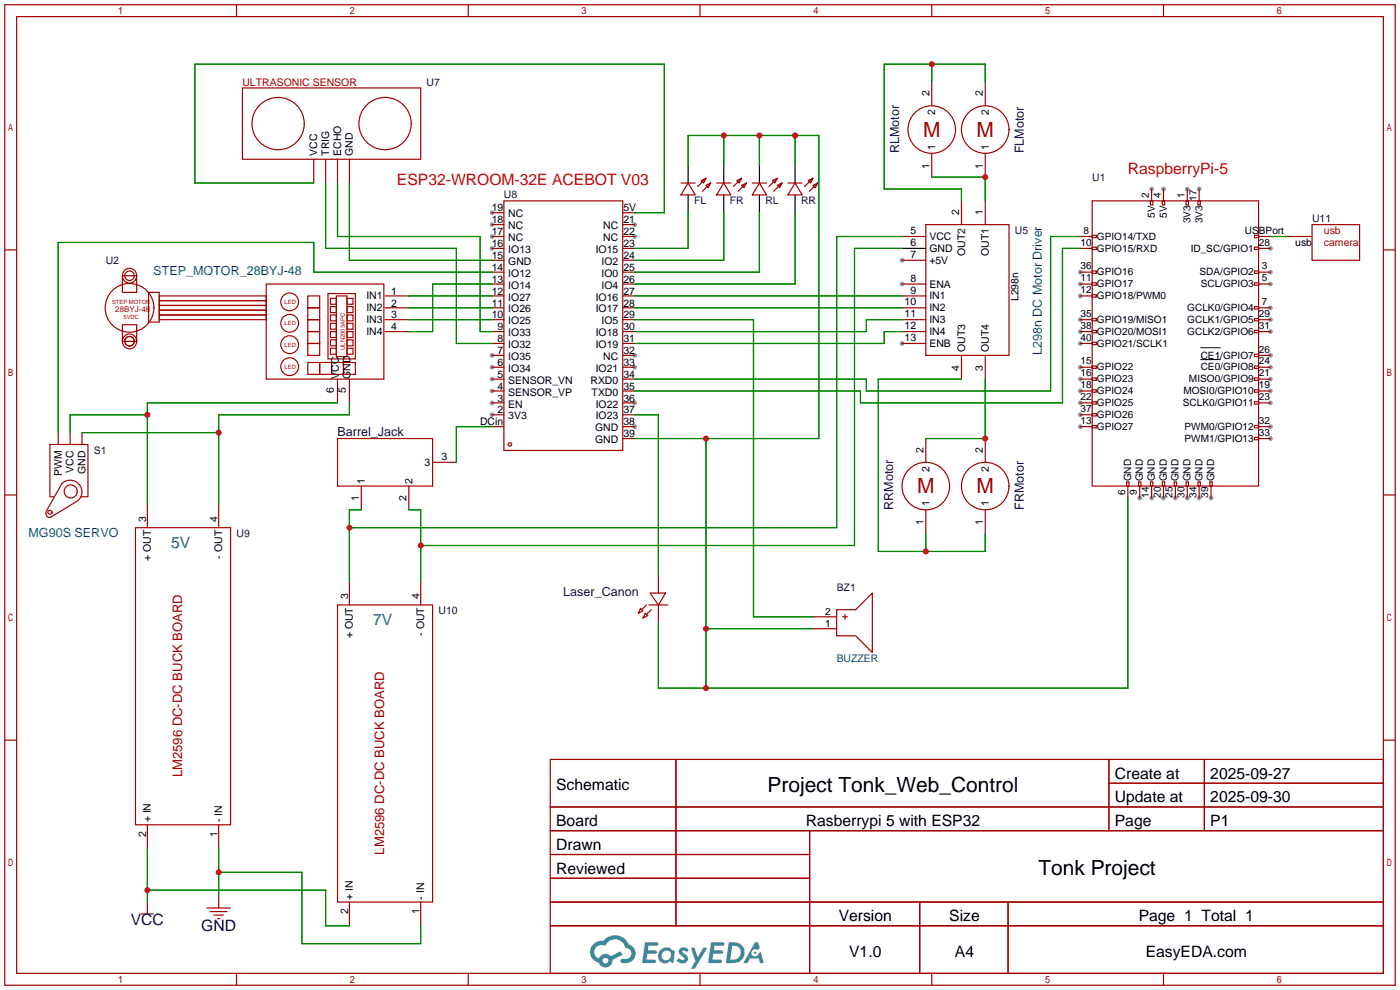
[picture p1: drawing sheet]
<svg xmlns="http://www.w3.org/2000/svg" width="299mm" height="212mm" viewBox="0 0 299 212" stroke-linecap="round" stroke-linejoin="round" font-family="sans-serif">
<g fill="#999">
<circle cx="253.7" cy="40.4" r=".51"/>
<circle cx="230.9" cy="60.7" r=".51"/>
<circle cx="230.9" cy="63.2" r=".51"/>
<circle cx="230.9" cy="91.2" r=".51"/>
<circle cx="246.1" cy="106.4" r=".51"/>
<circle cx="230.9" cy="78.5" r=".51"/>
<circle cx="230.9" cy="81" r=".51"/>
<circle cx="256.3" cy="40.4" r=".51"/>
<circle cx="230.9" cy="83.6" r=".51"/>
<circle cx="271.5" cy="83.6" r=".51"/>
<circle cx="246.1" cy="40.4" r=".51"/>
<circle cx="248.7" cy="106.4" r=".51"/>
<circle cx="271.5" cy="81" r=".51"/>
<circle cx="230.9" cy="86.1" r=".51"/>
<circle cx="271.5" cy="86.1" r=".51"/>
<circle cx="271.5" cy="78.5" r=".51"/>
<circle cx="251.2" cy="106.4" r=".51"/>
<circle cx="271.5" cy="75.9" r=".51"/>
<circle cx="271.5" cy="53.1" r=".51"/>
<circle cx="271.5" cy="68.3" r=".51"/>
<circle cx="271.5" cy="58.2" r=".51"/>
<circle cx="253.7" cy="106.4" r=".51"/>
<circle cx="271.5" cy="70.9" r=".51"/>
<circle cx="271.5" cy="91.2" r=".51"/>
<circle cx="271.5" cy="93.7" r=".51"/>
<circle cx="256.3" cy="106.4" r=".51"/>
<circle cx="230.9" cy="68.3" r=".51"/>
<circle cx="230.9" cy="58.2" r=".51"/>
<circle cx="230.9" cy="88.6" r=".51"/>
<circle cx="230.9" cy="70.9" r=".51"/>
<circle cx="258.8" cy="106.4" r=".51"/>
<circle cx="248.7" cy="40.4" r=".51"/>
<circle cx="230.9" cy="73.4" r=".51"/>
<circle cx="271.5" cy="60.7" r=".51"/>
<circle cx="271.5" cy="65.8" r=".51"/>
<circle cx="243.6" cy="106.4" r=".51"/>
<circle cx="192.8" cy="55.6" r=".51"/>
<circle cx="192.8" cy="60.7" r=".51"/>
<circle cx="192.8" cy="73.4" r=".51"/>
<circle cx="135.6" cy="91.2" r=".51"/>
<circle cx="135.6" cy="86.1" r=".51"/>
<circle cx="135.6" cy="78.5" r=".51"/>
<circle cx="135.6" cy="75.9" r=".51"/>
<circle cx="135.6" cy="50.5" r=".51"/>
<circle cx="135.6" cy="48" r=".51"/>
<circle cx="105.2" cy="45.5" r=".51"/>
<circle cx="105.2" cy="48" r=".51"/>
<circle cx="105.2" cy="50.5" r=".51"/>
<circle cx="105.2" cy="53.1" r=".51"/>
<circle cx="105.2" cy="75.9" r=".51"/>
<circle cx="105.2" cy="78.5" r=".51"/>
<circle cx="105.2" cy="81" r=".51"/>
<circle cx="105.2" cy="83.6" r=".51"/>
<circle cx="105.2" cy="86.1" r=".51"/>
<circle cx="105.2" cy="88.6" r=".51"/>
</g>
<g fill="none" stroke="#a10000" stroke-width=".25">
<path d="M1 1h297.2v209.6h-297.2zM3.6 3.6h292.1v204.4h-292.1zM50.5 1v2.6M100.1 1v2.6M149.6 1v2.6M199.1 1v2.6M248.7 1v2.6M1 53.4h2.6M295.7 53.4h2.5M1 105.8h2.6M295.7 105.8h2.5M1 158.2h2.6"/>
<path d="M295.7 158.2h2.5M117.6 162.3h178.1v45.7h-178.1zM117.6 172.5h178.1M117.6 177.5h178.1M144.5 162.3v35.6M173 177.5v30.5M237 162.3v15.2M237 167.4h58.7M257.4 162.3v15.2M117.6 182.6h55.4M117.6 192.8h178.1M117.6 187.7h55.4"/>
<path d="M117.6 197.9h178.1M196.6 192.8v15.2M215.4 192.8v15.2M50.5 208v2.6M100.1 208v2.6M149.6 208v2.6M199.1 208v2.6M248.7 208v2.6"/>
</g>
<g fill="#5487ff">
<path d="M145.3 202.7a1.3 1.3 0 0 1 1.9 .3l-.4 .6a.54 .54 0 0 0-.9-.2l.1 .2a1.34 1.34 0 0 1 .9 1.8 1.47 1.47 0 0 1-2.3-.1l.5-.6 .8 .5a.31 .31 0 0 0 .4-.3 .31 .31 0 0 0-.3-.4 1.12 1.12 0 0 1-.7-1.8z"/>
<path d="M147.6 202.5h.9l.6 2 1.2-2h.9l-2.7 4.6h-.9l1-1.7z"/>
<path d="M137.8 201.4h1.7a1.31 1.31 0 0 1 1.2 .2 .4 .4 0 0 1-.3 .5l-1.8 .1-.1 .9h1.6a.4 .4 0 0 1 .4 .4 .4 .4 0 0 1-.5 .4h-1.6l-.2 1.2h1.4a.46 .46 0 0 1 .5 0 .46 .46 0 0 1 .1 .5l-.4 .2h-2.6z"/>
<path d="M151.9 201.4h1.7a1.32 1.32 0 0 1 1.2 .2 .39 .39 0 0 1-.3 .5l-1.8 .1-.1 .9h1.6a.4 .4 0 0 1 .4 .4 .4 .4 0 0 1-.4 .4h-1.7l-.2 1.2h1.4a.46 .46 0 0 1 .5 0 .46 .46 0 0 1 .1 .5l-.4 .2h-2.6z"/>
<path d="M161.3 201.4h.8l.3 1.3-.6 .4a.75 .75 0 0 0-1.1 .3 .75 .75 0 0 0 .5 1 .75 .75 0 0 0 .9-.7l.5-.2 .6 2.3h-.8l-.3-.9h-1.8l-.5 .9h-1z"/>
<path d="M155.7 201.4l-.6 4.4h1.5a2.27 2.27 0 0 0 2.6-2.2 2.27 2.27 0 0 0-2.7-2.2zM156.5 202.1a1.5 1.5 0 0 1 1.8 1.6 1.5 1.5 0 0 1-1.9 1.4h-.3z"/>
<path d="M141.2 203a1.6 1.6 0 0 0-.3 2.3 1.6 1.6 0 0 0 2.3 .2l.7 .3 .3-2.4-.1-.3-.5-.1a1.58 1.58 0 0 0-2.4 0zM141.8 203.5a.98 .98 0 0 1 1.6 .4 .98 .98 0 0 1-1.1 1.3 .94 .94 0 0 1-.9-.7 .94 .94 0 0 1 .4-1z"/>
<path d="M126.8 201.8a2.37 2.37 0 0 0 1.1 4 1.54 1.54 0 0 0 1.8 1 1.54 1.54 0 0 0 1.2-1.6l2.2-1.1-.5-.8-2 1a1.57 1.57 0 0 0-2.7 .5 1.5 1.5 0 0 1-.7-2.1 1.5 1.5 0 0 1 2.2-.5 2.23 2.23 0 0 1 2.3-1.4 2.23 2.23 0 0 1 2 1.8 1.16 1.16 0 0 1 1.2 1.1 1.16 1.16 0 0 1-1.1 1.2h-.7a.47 .47 0 0 0-.5 .4 .47 .47 0 0 0 .4 .5 2.17 2.17 0 0 0 2.5-.9 2.17 2.17 0 0 0-.3-2.7l-.8-.4a3.2 3.2 0 0 0-5.5-.7l-1.1 .1zM128.8 205.3a.6 .6 0 0 1 1.2 0 .6 .6 0 0 1-1.2 0z"/>
<circle cx="161.4" cy="203.6" r=".28"/>
</g>
<g fill="none" stroke="#a10000" stroke-width=".25">
<path d="M51.8 18.8h38.1v15.2h-38.1zM199.1 17.5v5.1M210.6 17.5v5.1M67.1 34v5.1M69.6 34v5.1M72.1 34v5.1M74.7 34v5.1M145.5 39.1h3.1M147.1 39.1l1.5 2.6h-3.1zM149.9 38.6l1-.5-.5 1zM150.9 39.6l1-.5-.5 1zM150.9 38.1l-1.8 1.8"/>
<path d="M151.9 39.1l-1.8 1.8M153.2 39.1h3M154.7 39.1l1.5 2.6h-3zM157.5 38.6l1-.5-.5 1zM158.5 39.6l1-.5-.5 1zM158.5 38.1l-1.8 1.8M159.5 39.1l-1.8 1.8M160.8 39.1h3M162.3 39.1l1.5 2.6h-3zM165.1 38.6l1-.5-.5 1zM166.1 39.6l1-.5-.5 1zM166.1 38.1l-1.8 1.8"/>
<path d="M167.1 39.1l-1.7 1.8M168.4 39.1h3M169.9 39.1l1.5 2.6h-3zM172.7 38.6l1-.5-.5 1zM173.7 39.6l1.1-.5-.6 1zM173.7 38.1l-1.7 1.8M174.8 39.1l-1.8 1.8M199.1 32.8v5M210.6 32.8v5M26.2 58.9h3v3.6h-3zM105.2 53.1h2.5M105.2 50.5h2.5"/>
<path d="M105.2 58.2h2.5M105.2 55.6h2.5M105.2 48h2.5M105.2 45.5h2.5M107.7 42.9h25.4v53.4h-25.4zM133.1 53.1h2.5M133.1 50.5h2.5M133.1 58.2h2.5M133.1 55.6h2.5M133.1 48h2.5M133.1 45.5h2.5M192.8 50.5h5.1"/>
<path d="M192.8 55.6h5.1M197.9 48h17.7v27.9h-17.7zM205.5 42.9v5.1M210.6 42.9v5.1M230.9 53.1h2.5M230.9 50.5h2.5M230.9 58.2h2.5M233.4 57.9h.9v.5h-.9zM233.4 52.8h.9v.5h-.9zM233.4 50.3h.9v.5h-.9zM233.4 42.9h35.6v61h-35.6zM245.9 42.9h.5v.9h-.5z"/>
<path d="M246.1 40.4v2.5M248.4 42.9h.5v.9h-.5zM248.7 40.4v2.5M253.5 42.9h.5v.9h-.5zM253.7 40.4v2.5M256 42.9h.5v.9h-.5zM256.3 40.4v2.5M268.1 57.9h.9v.5h-.9zM268.1 52.8h.9v.5h-.9zM268.1 50.3h.9v.5h-.9zM269 53.1h2.5M269 50.5h2.5"/>
<path d="M269 58.2h2.5M275.3 50.5h5.1M280.4 48h10.2v7.6h-10.2zM26.2 69.4h3v3.6h-3zM31.7 62.5h2.3v6.3h-2.3zM34 67.3h22.9v1h-22.9zM34 66.3h22.9v1h-22.9zM34 65.3h22.9v1h-22.9zM34 64.3h22.9v1h-22.9zM34 63.2h22.9v1.1h-22.9zM56.9 60.7h25.1v20.3h-25.1zM65.8 63.2h2.5v2.6h-2.5z"/>
<path d="M65.8 65.8h2.5v2.5h-2.5zM65.8 68.3h2.5v2.6h-2.5zM65.8 70.9h2.5v2.5h-2.5zM65.8 73.4h2.5v2.5h-2.5zM65.8 77.5h2.5v2.5h-2.5zM68.3 77.5h2.6v2.5h-2.6zM70.1 62.7h5.8v14h-5.8zM70.6 63.8h1.3v1.2h-1.3zM70.6 65.5h1.3v1.3h-1.3zM70.6 67.3h1.3v1.3h-1.3zM70.6 69.1h1.3v1.3h-1.3zM70.6 70.9h1.3v1.2h-1.3z"/>
<path d="M70.6 72.6h1.3v1.3h-1.3zM70.6 74.4h1.3v1.3h-1.3zM70.9 77.5h2.5v2.5h-2.5zM71.9 63.2h2.3v13h-2.3zM73.4 77.5h2.5v2.5h-2.5zM74.2 74.4h1.2v1.3h-1.2zM74.2 72.6h1.2v1.3h-1.2zM74.2 70.9h1.2v1.2h-1.2zM74.2 69.1h1.2v1.3h-1.2zM74.2 67.3h1.2v1.3h-1.2zM74.2 65.5h1.2v1.3h-1.2zM74.2 63.8h1.2v1.2h-1.2z"/>
<path d="M82.3 63.2h5.1M82.3 68.3h5.1M82.3 70.9h5.1M82.3 65.8h5.1M105.2 60.7h2.5M105.2 63.2h2.5M105.2 78.5h2.5M105.2 75.9h2.5M105.2 68.3h2.5M105.2 70.9h2.5M105.2 73.4h2.5M105.2 65.8h2.5"/>
<path d="M133.1 60.7h2.5M133.1 63.2h2.5M133.1 78.5h2.5M133.1 75.9h2.5M133.1 68.3h2.5M133.1 70.9h2.5M133.1 73.4h2.5M133.1 65.8h2.5M192.8 60.7h5.1M192.8 63.2h5.1M192.8 68.3h5.1M192.8 70.9h5.1"/>
<path d="M192.8 73.4h5.1M192.8 65.8h5.1M205.5 75.9v5.1M210.6 75.9v5.1M230.9 60.7h2.5M230.9 63.2h2.5M230.9 78.5h2.5M230.9 68.3h2.5M230.9 70.9h2.5M230.9 73.4h2.5M233.4 78.2h.9v.5h-.9zM233.4 73.2h.9v.5h-.9z"/>
<path d="M233.4 70.6h.9v.5h-.9zM233.4 68.1h.9v.5h-.9zM233.4 63h.9v.5h-.9zM233.4 60.5h.9v.5h-.9zM268.1 78.2h.9v.5h-.9zM268.1 75.7h.9v.5h-.9zM268.1 70.6h.9v.5h-.9zM268.1 68.1h.9v.5h-.9zM268.1 65.5h.9v.5h-.9zM268.1 60.5h.9v.5h-.9zM269 60.7h2.5M269 78.5h2.5"/>
<path d="M269 75.9h2.5M269 68.3h2.5M269 70.9h2.5M269 65.8h2.5M12.4 92.5v2.5M15 92.5v2.5M17.5 92.5v2.5M72.1 93.7h20.4v10.2h-20.4zM72.1 81v5.1M74.7 81v5.1M92.5 98.8h5M105.2 91.2h2.5"/>
<path d="M105.2 81h2.5M105.2 83.6h2.5M105.2 86.1h2.5M105.2 88.6h2.5M133.1 91.2h2.5M133.1 81h2.5M133.1 83.6h2.5M133.1 86.1h2.5M133.1 93.7h2.5M133.1 88.6h2.5M197.9 93.7v5.1M210.6 93.7v5.1"/>
<path d="M230.9 91.2h2.5M230.9 81h2.5M230.9 83.6h2.5M230.9 86.1h2.5M230.9 88.6h2.5M233.4 90.9h.9v.5h-.9zM233.4 88.4h.9v.5h-.9zM233.4 85.9h.9v.5h-.9zM233.4 83.3h.9v.5h-.9zM233.4 80.8h.9v.5h-.9zM268.1 93.5h.9v.5h-.9zM268.1 90.9h.9v.5h-.9z"/>
<path d="M268.1 85.9h.9v.5h-.9zM268.1 83.3h.9v.5h-.9zM268.1 80.8h.9v.5h-.9zM269 91.2h2.5M269 81h2.5M269 83.6h2.5M269 86.1h2.5M269 93.7h2.5M9.8 109.4a.81 .81 0 0 0 .3 1 .81 .81 0 0 0 1 0M11.4 106.2h-.7v-11.2h8.1v11.2h-1.5M13.2 103.4l-3.3 5.8M13.2 103.3a2.52 2.52 0 0 1 3.6 0 2.52 2.52 0 0 1 0 3.6l-5.9 3.6"/>
<path d="M29 112.8h20.3v63.5h-20.3zM31.5 107.7v5.1M46.7 107.7v5.1M77.2 103.9v5.1M87.4 103.9v5.1M197.9 109v5M210.6 109v5M240.8 103h.5v.9h-.5zM241 103.9v2.5M243.3 103h.5v.9h-.5zM243.6 103.9v2.5M245.9 103h.5v.9h-.5z"/>
<path d="M246.1 103.9v2.5M248.4 103h.5v.9h-.5zM248.7 103.9v2.5M251 103h.5v.9h-.5zM251.2 103.9v2.5M253.5 103h.5v.9h-.5zM253.7 103.9v2.5M256 103h.5v.9h-.5zM256.3 103.9v2.5M258.6 103h.5v.9h-.5zM258.8 103.9v2.5M72.1 129.3h20.4v63.5h-20.4z"/>
<path d="M74.7 124.2v5.1M89.9 124.2v5.1M136.9 130l.5 .6-1 .5zM137.9 131.1l.5 .5-1 .5zM138.2 129.3l-1 1M138.7 129.3h4M138.9 126.7h3.3l-1.5 2.6zM139.2 130.3l-1 1M140.7 122.9v3.8M140.7 129.3v3.8M173.7 134.4h5.1M173.7 131.8h5.1"/>
<path d="M178.8 130.3h4.1l3.5-3.6v12.7l-3.5-3.5h-4.1zM180.1 131.8h1M180.6 131.3v1M31.5 176.3v5.1M46.7 176.3v5.1M30.2 195.3h2.6M31.5 192.8v2.5M44.2 194.1h5.1M45 194.8h3.5M45.7 195.6h2.1M46.5 196.3h.5M46.7 191.5v2.6"/>
<path d="M74.7 192.8v5.1M89.9 192.8v5.1"/>
<circle cx="59.4" cy="26.4" r="5.6"/>
<circle cx="82.3" cy="26.4" r="5.6"/>
<circle cx="199.1" cy="27.7" r="5.1"/>
<circle cx="210.6" cy="27.7" r="5.1"/>
<circle cx="27.7" cy="58.9" r="1.56"/>
<circle cx="27.7" cy="58.9" r="1.02"/>
<circle cx="27.7" cy="72.9" r="1.56"/>
<circle cx="27.7" cy="65.8" r="5.2"/>
<circle cx="27.7" cy="72.9" r="1.02"/>
<circle cx="27.7" cy="73" r="1.02"/>
<circle cx="61.9" cy="78.4" r="1.9"/>
<circle cx="61.9" cy="69.1" r="1.9"/>
<circle cx="61.9" cy="64.5" r="1.9"/>
<circle cx="61.9" cy="73.7" r="1.9"/>
<circle cx="109" cy="95" r=".38"/>
<circle cx="10.7" cy="109.5" r=".43"/>
<circle cx="15.1" cy="105" r="1.4"/>
<circle cx="197.9" cy="103.9" r="5.1"/>
<circle cx="210.6" cy="103.9" r="5.1"/>
</g>
<path d="M256.6 76.9h4.2M256.6 74.3h4.2" fill="none" stroke="#000" stroke-width=".21"/>
<path d="M147.1 35.3v3.8M154.7 35.3v3.8M162.3 35.3v3.8M169.9 35.3v3.8M147.1 41.7v3.8M154.7 41.7v3.8M162.3 41.7v3.8M169.9 41.7v3.8M192.8 53.1h5.1" fill="none" stroke="#000" stroke-width=".25"/>
<g fill="none" stroke="#008700" stroke-width=".25">
<path d="M199.1 13.7v3.8M210.6 17.5v-3.8h-21.6v26.7h16.5v2.5M67.1 39.1h-25.4v-25.4h100.3v31.8h-6.4M69.6 39.1v14h27.9v20.3h7.7M72.1 39.1v11.4h30.5v20.4h2.6M74.7 39.1v16.5h30.5M147.1 35.3v-6.3h27.9v64.7h-39.4M154.7 29v6.3M162.3 29v6.3M169.9 29v6.3M199.1 37.8h11.5v5.1M105.2 58.2h-38.1v-6.4h-54.7v40.7"/>
<path d="M147.1 45.5v7.6h-11.5M154.7 45.5v10.1h-19.1M162.3 45.5v12.7h-26.7M169.9 45.5v15.2h-34.3M192.8 53.1h-10.2v63.5h-92.7M192.8 50.5h-14v62.3h-104.1M230.9 53.1h-3.8v33h-43.2v-2.5h-48.3M230.9 50.5h-6.4v33.1h-39.3v-2.6h-49.6M271.5 50.5h3.8M87.4 63.2h17.8M87.4 68.3h17.8M87.4 65.8h17.8"/>
<path d="M105.2 60.7h-12.7v10.2h-5.1M135.6 63.2h57.2M135.6 68.3h25.4v63.5h12.7M135.6 65.8h57.2M192.8 68.3h-7.6v2.6h-49.6M192.8 70.9h-3.8v2.5h-53.4M17.5 92.5h29.2M31.5 88.6h-16.5v3.9M72.1 86.1h-40.6v21.6M74.7 86.1v2.5h-28v19.1M105.2 91.2h-7.7v7.6M135.6 88.6h5.1v34.3"/>
<path d="M150.9 93.7v53.4M205.5 81h-17.8v36.9h22.9v-3.9M210.6 81v12.7h-12.7M77.2 109h-2.5v15.2M87.4 109h2.5v15.2M197.9 114v3.9M241 106.4v40.7h-100.3v-14M150.9 134.4h22.8M31.5 190.2h38.1v7.7h5.1M31.5 181.4v11.4M46.7 186.4h17.8v15.3h25.4v-3.8M46.7 181.4v10.1"/>
</g>
<g fill="#c00">
<circle cx="31.5" cy="190.2" r=".63"/>
<circle cx="46.7" cy="186.4" r=".63"/>
<circle cx="46.7" cy="92.5" r=".63"/>
<circle cx="31.5" cy="88.6" r=".63"/>
<circle cx="210.6" cy="37.8" r=".63"/>
<circle cx="199.1" cy="13.7" r=".63"/>
<circle cx="197.9" cy="117.9" r=".63"/>
<circle cx="210.6" cy="93.7" r=".63"/>
<circle cx="74.7" cy="112.8" r=".63"/>
<circle cx="89.9" cy="116.6" r=".63"/>
<circle cx="150.9" cy="134.4" r=".63"/>
<circle cx="150.9" cy="93.7" r=".63"/>
<circle cx="169.9" cy="29" r=".63"/>
<circle cx="162.3" cy="29" r=".63"/>
<circle cx="154.7" cy="29" r=".63"/>
<circle cx="150.9" cy="147.1" r=".63"/>
</g>
<g font-size="4.5" fill="#a00000">
<text x="197.3" y="29.2">M</text>
<text x="208.7" y="29.2">M</text>
<text x="196" y="105.4">M</text>
<text x="208.7" y="105.4">M</text>
</g>
<g font-size="4.5">
<text x="164" y="169.2">Project Tonk_Web_Control</text>
<text x="221.9" y="187">Tonk Project</text>
</g>
<g font-size="3.4" fill="#f00">
<text x="84.8" y="39.6">ESP32-WROOM-32E ACEBOT V03</text>
<text x="241" y="37.1">RaspberryPi-5</text>
</g>
<g font-size="3.4" fill="#00f">
<text x="36.6" y="117.1">5V</text>
<text x="79.8" y="133.6">7V</text>
</g>
<g font-size="3.4">
<text x="238.3" y="166.4">Create at</text>
<text x="258.7" y="166.4">2025-09-27</text>
<text x="118.9" y="168.9">Schematic</text>
<text x="238.3" y="171.5">Update at</text>
<text x="258.7" y="171.5">2025-09-30</text>
<text x="118.9" y="176.6">Board</text>
<text x="172.2" y="176.6">Rasberrypi 5 with ESP32</text>
<text x="238.3" y="176.6">Page</text>
<text x="258.7" y="176.6">P1</text>
<text x="118.9" y="181.6">Drawn</text>
<text x="118.9" y="186.7">Reviewed</text>
<text x="179.2" y="196.9">Version</text>
<text x="202.9" y="196.9">Size</text>
<text x="243.4" y="196.9">Page 1 Total 1</text>
<text x="181.5" y="204.5">V1.0</text>
<text x="204.1" y="204.5">A4</text>
<text x="244.9" y="204.5">EasyEDA.com</text>
</g>
<g font-size="3.4" fill="#000080">
<text x="28" y="197.7">VCC</text>
<text x="43" y="199">GND</text>
</g>
<g font-size="2.8" fill="#a00000">
<text x="38.9" y="166.1" transform="rotate(-90 38.9 166.1)">LM2596 DC-DC BUCK BOARD</text>
<text x="82.1" y="182.6" transform="rotate(-90 82.1 182.6)">LM2596 DC-DC BUCK BOARD</text>
</g>
<g font-size="2.7" fill="#000080">
<text x="192.2" y="32.8" transform="rotate(-90 192.2 32.8)">RLMotor</text>
<text x="218.8" y="32.8" transform="rotate(-90 218.8 32.8)">FLMotor</text>
<text x="72.1" y="93.1">Barrel_Jack</text>
<text x="190.9" y="109" transform="rotate(-90 190.9 109)">RRMotor</text>
<text x="218.8" y="109" transform="rotate(-90 218.8 109)">FRMotor</text>
<text x="120.4" y="127.4">Laser_Canon</text>
</g>
<g font-size="2.7" fill="#00f">
<text x="32.8" y="58.8">STEP_MOTOR_28BYJ-48</text>
<text x="222.7" y="75.9" transform="rotate(-90 222.7 75.9)">L298n DC Motor Driver</text>
<text x="6.1" y="114.7">MG90S SERVO</text>
</g>
<g font-size="2.2" fill="#a00000">
<text x="51.8" y="18.3">ULTRASONIC SENSOR</text>
<text x="283" y="50">usb</text>
<text x="283" y="52.6">camera</text>
</g>
<g font-size="2.2" fill="#000080">
<text x="91.2" y="18.3">U7</text>
<text x="233.4" y="38.6">U1</text>
<text x="107.7" y="42.4">U8</text>
<text x="148.3" y="43.7">FL</text>
<text x="156" y="43.7">FR</text>
<text x="163.6" y="43.7">RL</text>
<text x="171.2" y="43.7">RR</text>
<text x="280.4" y="47.5">U11</text>
<text x="216.9" y="50">U5</text>
<text x="22.6" y="56.4">U2</text>
<text x="20.1" y="97">S1</text>
<text x="50.5" y="114.8">U9</text>
<text x="93.7" y="131.3">U10</text>
<text x="178.8" y="126.2">BZ1</text>
</g>
<g font-size="2.2">
<text x="198.6" y="20.6" transform="rotate(-90 198.6 20.6)">2</text>
<text x="210.1" y="20.6" transform="rotate(-90 210.1 20.6)">2</text>
<text x="199.9" y="24.6" transform="rotate(-90 199.9 24.6)">2</text>
<text x="211.3" y="24.6" transform="rotate(-90 211.3 24.6)">2</text>
<text x="67.8" y="33.3" transform="rotate(-90 67.8 33.3)">VCC</text>
<text x="70.4" y="33.3" transform="rotate(-90 70.4 33.3)">TRIG</text>
<text x="72.9" y="33.3" transform="rotate(-90 72.9 33.3)">ECHO</text>
<text x="75.4" y="33.3" transform="rotate(-90 75.4 33.3)">GND</text>
<text x="199.9" y="32" transform="rotate(-90 199.9 32)">1</text>
<text x="211.3" y="32" transform="rotate(-90 211.3 32)">1</text>
<text x="198.6" y="36" transform="rotate(-90 198.6 36)">1</text>
<text x="210.1" y="36" transform="rotate(-90 210.1 36)">1</text>
<text x="105.1" y="45.2">19</text>
<text x="105.1" y="47.7">18</text>
<text x="108.6" y="46.5">NC</text>
<text x="133.2" y="47.7">21</text>
<text x="133.2" y="45.2">5V</text>
<text x="205" y="46" transform="rotate(-90 205 46)">2</text>
<text x="210.1" y="46" transform="rotate(-90 210.1 46)">1</text>
<text x="105.1" y="50.3">17</text>
<text x="105.1" y="52.8">16</text>
<text x="108.6" y="49">NC</text>
<text x="108.6" y="51.5">NC</text>
<text x="128.9" y="51.5">NC</text>
<text x="128.9" y="49">NC</text>
<text x="133.2" y="52.8">23</text>
<text x="133.2" y="50.3">22</text>
<text x="194.6" y="50">5</text>
<text x="194.6" y="52.6">6</text>
<text x="198.6" y="51.3">VCC</text>
<text x="198.6" y="53.8">GND</text>
<text x="276.8" y="52.6">usb</text>
<text x="105.1" y="55.4">15</text>
<text x="105.1" y="57.9">14</text>
<text x="108.6" y="54.1">IO13</text>
<text x="108.6" y="56.6">GND</text>
<text x="108.6" y="59.2">IO12</text>
<text x="127.3" y="54.1">IO15</text>
<text x="128.6" y="59.2">IO0</text>
<text x="128.6" y="56.6">IO2</text>
<text x="133.2" y="57.9">25</text>
<text x="133.2" y="55.4">24</text>
<text x="194.6" y="55.1">7</text>
<text x="198.6" y="56.4">+5V</text>
<text x="206.2" y="54.7" transform="rotate(-90 206.2 54.7)">OUT2</text>
<text x="211.3" y="54.7" transform="rotate(-90 211.3 54.7)">OUT1</text>
<text x="78.3" y="64">IN1</text>
<text x="83.6" y="63">1</text>
<text x="83.6" y="65.5">2</text>
<text x="105.1" y="60.4">13</text>
<text x="105.1" y="63">12</text>
<text x="105.1" y="65.5">11</text>
<text x="108.6" y="61.7">IO14</text>
<text x="108.6" y="64.2">IO27</text>
<text x="127.3" y="64.2">IO16</text>
<text x="128.6" y="61.7">IO4</text>
<text x="133.2" y="65.5">28</text>
<text x="133.2" y="63">27</text>
<text x="133.2" y="60.4">26</text>
<text x="193.3" y="65.3">10</text>
<text x="194.6" y="62.7">9</text>
<text x="194.6" y="60.2">8</text>
<text x="198.6" y="64">IN1</text>
<text x="198.6" y="61.5">ENA</text>
<text x="217.7" y="64.4" transform="rotate(-90 217.7 64.4)">L298n</text>
<text x="78.3" y="66.5">IN2</text>
<text x="78.3" y="69.1">IN3</text>
<text x="78.3" y="71.6">IN4</text>
<text x="83.6" y="68.1">3</text>
<text x="83.6" y="70.6">4</text>
<text x="105.1" y="68.1">10</text>
<text x="106.3" y="70.6">9</text>
<text x="108.6" y="66.8">IO26</text>
<text x="108.6" y="69.3">IO25</text>
<text x="108.6" y="71.9">IO33</text>
<text x="127.3" y="71.9">IO18</text>
<text x="127.3" y="66.8">IO17</text>
<text x="128.6" y="69.3">IO5</text>
<text x="133.2" y="70.6">30</text>
<text x="133.2" y="68.1">29</text>
<text x="193.3" y="67.8">11</text>
<text x="193.3" y="70.4">12</text>
<text x="198.6" y="66.5">IN2</text>
<text x="198.6" y="69.1">IN3</text>
<text x="198.6" y="71.6">IN4</text>
<text x="106.3" y="73.1">8</text>
<text x="106.3" y="75.7">7</text>
<text x="108.6" y="74.4">IO32</text>
<text x="108.6" y="76.9">IO35</text>
<text x="127.3" y="74.4">IO19</text>
<text x="128.9" y="76.9">NC</text>
<text x="133.2" y="75.7">32</text>
<text x="133.2" y="73.1">31</text>
<text x="193.3" y="72.9">13</text>
<text x="198.6" y="74.2">ENB</text>
<text x="206.2" y="75.2" transform="rotate(-90 206.2 75.2)">OUT3</text>
<text x="211.3" y="75.2" transform="rotate(-90 211.3 75.2)">OUT4</text>
<text x="72.4" y="81" transform="rotate(-90 72.4 81)">VCC</text>
<text x="74.9" y="81" transform="rotate(-90 74.9 81)">GND</text>
<text x="106.3" y="78.2">6</text>
<text x="106.3" y="80.8">5</text>
<text x="106.3" y="83.3">4</text>
<text x="108.6" y="79.5">IO34</text>
<text x="108.6" y="82">SENSOR_VN</text>
<text x="126.2" y="82">RXD0</text>
<text x="127.3" y="79.5">IO21</text>
<text x="133.2" y="83.3">35</text>
<text x="133.2" y="80.8">34</text>
<text x="133.2" y="78.2">33</text>
<text x="205" y="79.2" transform="rotate(-90 205 79.2)">4</text>
<text x="210.1" y="79.2" transform="rotate(-90 210.1 79.2)">3</text>
<text x="71.4" y="84" transform="rotate(-90 71.4 84)">6</text>
<text x="73.9" y="84" transform="rotate(-90 73.9 84)">5</text>
<text x="106.3" y="85.8">3</text>
<text x="106.3" y="88.4">2</text>
<text x="108.6" y="84.6">SENSOR_VP</text>
<text x="108.6" y="87.1">EN</text>
<text x="108.6" y="89.6">3V3</text>
<text x="126.4" y="84.6">TXD0</text>
<text x="127.3" y="89.6">IO23</text>
<text x="127.3" y="87.1">IO22</text>
<text x="133.2" y="88.4">37</text>
<text x="133.2" y="85.8">36</text>
<text x="102.6" y="90.9">DCin</text>
<text x="127.2" y="94.7">GND</text>
<text x="127.2" y="92.2">GND</text>
<text x="133.2" y="93.5">39</text>
<text x="133.2" y="90.9">38</text>
<text x="13.2" y="101.7" transform="rotate(-90 13.2 101.7)">PWM</text>
<text x="15.7" y="101" transform="rotate(-90 15.7 101)">VCC</text>
<text x="18.3" y="101.2" transform="rotate(-90 18.3 101.2)">GND</text>
<text x="90.7" y="99.6">3</text>
<text x="94.4" y="98.3">3</text>
<text x="197.4" y="96.8" transform="rotate(-90 197.4 96.8)">2</text>
<text x="198.6" y="100.8" transform="rotate(-90 198.6 100.8)">2</text>
<text x="210.1" y="96.8" transform="rotate(-90 210.1 96.8)">2</text>
<text x="211.3" y="100.8" transform="rotate(-90 211.3 100.8)">2</text>
<text x="76.7" y="107" transform="rotate(-90 76.7 107)">1</text>
<text x="78" y="103.4" transform="rotate(-90 78 103.4)">1</text>
<text x="86.9" y="107" transform="rotate(-90 86.9 107)">2</text>
<text x="88.1" y="103.4" transform="rotate(-90 88.1 103.4)">2</text>
<text x="31.2" y="111.5" transform="rotate(-90 31.2 111.5)">3</text>
<text x="46.5" y="111.5" transform="rotate(-90 46.5 111.5)">4</text>
<text x="197.4" y="112.2" transform="rotate(-90 197.4 112.2)">1</text>
<text x="198.6" y="108.2" transform="rotate(-90 198.6 108.2)">1</text>
<text x="210.1" y="112.2" transform="rotate(-90 210.1 112.2)">1</text>
<text x="211.3" y="108.2" transform="rotate(-90 211.3 108.2)">1</text>
<text x="32.2" y="119.9" transform="rotate(-90 32.2 119.9)">+ OUT</text>
<text x="47.5" y="119.4" transform="rotate(-90 47.5 119.4)">- OUT</text>
<text x="74.4" y="128" transform="rotate(-90 74.4 128)">3</text>
<text x="89.6" y="128" transform="rotate(-90 89.6 128)">4</text>
<text x="75.4" y="136.4" transform="rotate(-90 75.4 136.4)">+ OUT</text>
<text x="90.7" y="135.9" transform="rotate(-90 90.7 135.9)">- OUT</text>
<text x="31.2" y="178.8" transform="rotate(-90 31.2 178.8)">2</text>
<text x="32.2" y="175.8" transform="rotate(-90 32.2 175.8)">+ IN</text>
<text x="46.5" y="178.8" transform="rotate(-90 46.5 178.8)">1</text>
<text x="47.5" y="175.8" transform="rotate(-90 47.5 175.8)">- IN</text>
<text x="74.4" y="195.3" transform="rotate(-90 74.4 195.3)">2</text>
<text x="75.4" y="192.3" transform="rotate(-90 75.4 192.3)">+ IN</text>
<text x="89.6" y="195.3" transform="rotate(-90 89.6 195.3)">1</text>
<text x="90.7" y="192.3" transform="rotate(-90 90.7 192.3)">- IN</text>
</g>
<text font-size="2.2" fill="#00f" x="178.8" y="141.5">BUZZER</text>
<g font-size="2.1">
<text x="245.5" y="42.3" transform="rotate(-90 245.5 42.3)">2</text>
<text x="246.8" y="46.6" transform="rotate(-90 246.8 46.6)">5V</text>
<text x="248.1" y="42.3" transform="rotate(-90 248.1 42.3)">4</text>
<text x="249.4" y="46.6" transform="rotate(-90 249.4 46.6)">5V</text>
<text x="253.2" y="42.3" transform="rotate(-90 253.2 42.3)">1</text>
<text x="254.4" y="47.8" transform="rotate(-90 254.4 47.8)">3V3</text>
<text x="255.7" y="42.9" transform="rotate(-90 255.7 42.9)">17</text>
<text x="257" y="47.8" transform="rotate(-90 257 47.8)">3V3</text>
<text x="231" y="52.5">10</text>
<text x="231.6" y="50">8</text>
<text x="234.4" y="53.8">GPIO15/RXD</text>
<text x="234.4" y="51.2">GPIO14/TXD</text>
<text x="254.5" y="53.8">ID_SC/GPIO1</text>
<text x="266.1" y="50">USBPort</text>
<text x="269.1" y="52.5">28</text>
<text x="231" y="57.6">36</text>
<text x="234.4" y="58.9">GPIO16</text>
<text x="256.4" y="58.9">SDA/GPIO2</text>
<text x="269.7" y="57.6">3</text>
<text x="231" y="60.1">11</text>
<text x="231" y="62.7">12</text>
<text x="234.4" y="61.4">GPIO17</text>
<text x="234.4" y="63.9">GPIO18/PWM0</text>
<text x="256.6" y="61.4">SCL/GPIO3</text>
<text x="269.7" y="60.1">5</text>
<text x="269.7" y="65.2">7</text>
<text x="231" y="67.7">35</text>
<text x="231" y="70.3">38</text>
<text x="234.4" y="69">GPIO19/MISO1</text>
<text x="234.4" y="71.6">GPIO20/MOSI1</text>
<text x="253.8" y="69">GCLK1/GPIO5</text>
<text x="253.8" y="71.6">GCLK2/GPIO6</text>
<text x="253.8" y="66.5">GCLK0/GPIO4</text>
<text x="269.1" y="67.7">29</text>
<text x="269.1" y="70.3">31</text>
<text x="231" y="77.9">15</text>
<text x="231" y="72.8">40</text>
<text x="234.4" y="74.1">GPIO21/SCLK1</text>
<text x="256.6" y="76.6">CE1/GPIO7</text>
<text x="269.1" y="77.9">24</text>
<text x="269.1" y="75.4">26</text>
<text x="231" y="80.4">16</text>
<text x="231" y="83">18</text>
<text x="234.4" y="79.2">GPIO22</text>
<text x="234.4" y="81.7">GPIO23</text>
<text x="254.1" y="81.7">MISO0/GPIO9</text>
<text x="256.6" y="79.2">CE0/GPIO8</text>
<text x="269.1" y="83">19</text>
<text x="269.1" y="80.4">21</text>
<text x="231" y="85.5">22</text>
<text x="231" y="88.1">37</text>
<text x="234.4" y="84.3">GPIO24</text>
<text x="234.4" y="86.8">GPIO25</text>
<text x="234.4" y="89.3">GPIO26</text>
<text x="252.8" y="86.8">SCLK0/GPIO11</text>
<text x="252.9" y="84.3">MOSI0/GPIO10</text>
<text x="269.1" y="85.5">23</text>
<text x="231" y="90.6">13</text>
<text x="234.4" y="91.9">GPIO27</text>
<text x="253.2" y="91.9">PWM0/GPIO12</text>
<text x="253.2" y="94.4">PWM1/GPIO13</text>
<text x="269.1" y="90.6">32</text>
<text x="269.1" y="93.1">33</text>
<text x="240.5" y="105.8" transform="rotate(-90 240.5 105.8)">6</text>
<text x="241.7" y="102.9" transform="rotate(-90 241.7 102.9)">GND</text>
<text x="243" y="105.8" transform="rotate(-90 243 105.8)">9</text>
<text x="244.3" y="102.9" transform="rotate(-90 244.3 102.9)">GND</text>
<text x="245.5" y="106.4" transform="rotate(-90 245.5 106.4)">14</text>
<text x="246.8" y="102.9" transform="rotate(-90 246.8 102.9)">GND</text>
<text x="248.1" y="106.4" transform="rotate(-90 248.1 106.4)">20</text>
<text x="249.4" y="102.9" transform="rotate(-90 249.4 102.9)">GND</text>
<text x="250.6" y="106.4" transform="rotate(-90 250.6 106.4)">25</text>
<text x="251.9" y="102.9" transform="rotate(-90 251.9 102.9)">GND</text>
<text x="253.2" y="106.4" transform="rotate(-90 253.2 106.4)">30</text>
<text x="254.4" y="102.9" transform="rotate(-90 254.4 102.9)">GND</text>
<text x="255.7" y="106.4" transform="rotate(-90 255.7 106.4)">34</text>
<text x="257" y="102.9" transform="rotate(-90 257 102.9)">GND</text>
<text x="258.2" y="106.4" transform="rotate(-90 258.2 106.4)">39</text>
<text x="259.5" y="102.9" transform="rotate(-90 259.5 102.9)">GND</text>
<text x="176.4" y="131.5">2</text>
<text x="176.4" y="134">1</text>
</g>
<text font-size="1.7" fill="#a00000" x="24.6" y="66.7">28BYJ-48</text>
<g font-size="1.2" fill="#a00000">
<text x="24" y="64.9">STEP MOTOR</text>
<text x="60.8" y="65">LED</text>
<text x="26.4" y="68.2">5VDC</text>
<text x="60.8" y="69.6">LED</text>
<text x="60.8" y="74.1">LED</text>
<text x="73.7" y="74.7" transform="rotate(-90 73.7 74.7)">ULN2003APC</text>
<text x="60.8" y="78.8">LED</text>
</g>
</svg>
